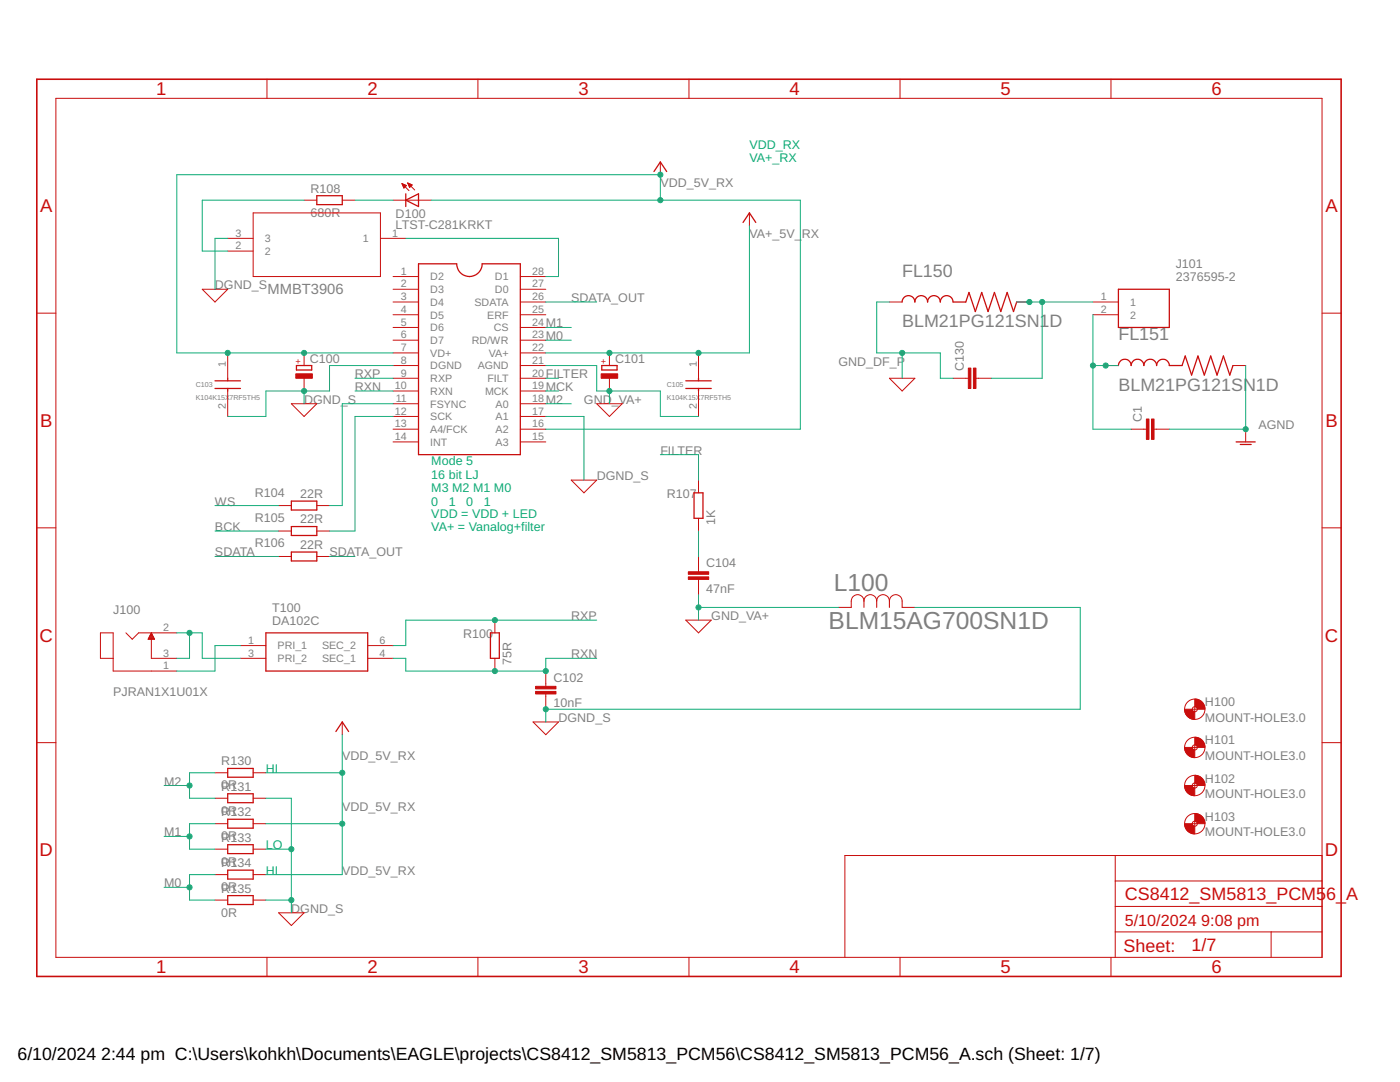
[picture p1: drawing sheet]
<svg xmlns="http://www.w3.org/2000/svg" width="279mm" height="216mm" viewBox="0 0 279 216" stroke-linecap="round" stroke-linejoin="round" font-family="sans-serif">
<g fill="none" stroke="#c90d0c" stroke-width=".2">
<path d="M11.2 19.6h252.6v171.4h-252.6zM53.3 15.8v3.8M95.4 15.8v3.8M137.5 15.8v3.8M179.6 15.8v3.8M221.7 15.8v3.8M60.7 39.9h2.5M68.3 39.9h2.5M78.4 39.9h7.7M80.2 36.6l1.4 1.4M80.2 36.6l.9 .4-.5 .5zM80.3 36.7h.1"/>
<path d="M80.3 36.8h.4M80.4 37h.6M80.4 37.1h.7M80.5 37.2h.4M80.5 37.3h.3M80.6 37.4h.1M81.4 36.5l1.4 1.4M81.4 36.5l.9 .4-.6 .5zM81.4 36.6h.2M81.5 36.7h.4M81.5 36.8h.6M81.6 37h.6"/>
<path d="M81.6 37.1h.5M81.7 37.2h.3M81.7 37.3h.1M131.8 32.3v2.6M40.4 57.7h5l-2.5 2.6zM45.4 47.6h5.1M45.4 50.1h5.1M50.5 42.5h25.4v12.7h-25.4zM75.9 47.6h5.1M78.4 57.7h5.1M78.4 55.2h5.1M103.8 57.7h5.1"/>
<path d="M103.8 55.2h5.1M149.6 42.5v2.5M7.3 62.5h3.9M45.4 70.4v5.1M45.4 78v5.1M60.7 70.4v2.5M60.7 75.5v2.5M78.4 60.3h5.1M78.4 62.8h5.1M78.4 65.3h5.1M78.4 67.9h5.1M78.4 70.4h5.1"/>
<path d="M78.4 72.9h5.1M78.4 75.5h5.1M78.4 78h5.1M103.8 60.3h5.1M103.8 62.8h5.1M103.8 65.3h5.1M103.8 67.9h5.1M103.8 70.4h5.1M103.8 72.9h5.1M103.8 75.5h5.1M103.8 78h5.1M121.6 70.4v2.5"/>
<path d="M121.6 75.5v2.5M139.4 70.4v5.1M139.4 78v5.1M177.5 60.3h2.5M177.5 75.5h5.1l-2.6 2.5zM190.2 75.5h3.1M194.8 75.5h3M202.9 60.3h2.5M218.1 60.3h5.1M218.1 62.8h5.1M220.7 72.9h2.5M246.1 72.9h2.5"/>
<path d="M263.8 62.5h3.9M58.1 80.6h5.1l-2.5 2.5zM78.4 80.6h5.1M78.4 83.1h5.1M78.4 85.6h5.1M78.4 88.2h5.1M103.8 80.6h5.1M103.8 83.1h5.1M103.8 85.6h5.1M103.8 88.2h5.1M114 95.8h5.1l-2.6 2.5zM119.1 80.6h5.1l-2.6 2.5z"/>
<path d="M139.4 95.8v2.5M225.7 85.6h3.1M230.3 85.6h3.1M248.6 85.6v2.6M7.3 105.3h3.9M55.6 100.9h2.5M55.6 106h2.5M55.6 111h2.5M63.2 100.9h2.6M63.2 106h2.6M63.2 111h2.6M139.4 103.4v2.6"/>
<path d="M139.4 111v3.1M139.4 115.6v3.1M169.9 119.9a1.27 1.27 0 0 1 1.3-1.2 1.27 1.27 0 0 1 1.2 1.2 1.27 1.27 0 0 1 1.3-1.2 1.27 1.27 0 0 1 1.3 1.2 1.27 1.27 0 0 1 1.2-1.2 1.27 1.27 0 0 1 1.3 1.2 1.27 1.27 0 0 1 1.3-1.2 1.27 1.27 0 0 1 1.2 1.2M263.8 105.3h3.9M22.6 131.4h-2.6v-5.1h2.6v7.6h12.7M25.1 126.3l1.3 1.3 1.3-1.3h7.6M29.6 127.4h1.2M29.7 127.3h1M29.8 127.2h.8M29.8 127.1h.8M29.9 126.9h.6M29.9 126.8h.6"/>
<path d="M30 126.7h.4M30.1 126.6h.3M30.1 126.4h.2M30.2 126.3h.1M30.2 127.6v3.8h5.1M30.2 126.3l.6 1.2-1.2 .1zM48 128.8h5.1M48 131.4h5.1M73.4 128.8h5M73.4 131.4h5M98.8 123.7v2.6M98.8 131.4v2.5"/>
<path d="M108.9 133.9v3M108.9 138.5v3M136.9 123.7h5l-2.5 2.6zM167.3 121.2h2.6M180 121.2h2.6M7.3 148.2h3.9M42.9 154.2h2.5M42.9 159.3h2.5M50.5 154.2h2.6M50.5 159.3h2.6M68.3 144.1v2.5M106.4 144.1h5.1l-2.6 2.5z"/>
<path d="M237.9 141.5h1.1M237.9 149.1h1.1M237.9 156.7h1.1M238.4 141v1M238.4 148.6v1M238.4 156.2v1M263.8 148.2h3.9M42.9 164.4h2.5M42.9 169.4h2.5M42.9 174.5h2.5M42.9 179.6h2.5M50.5 164.4h2.6"/>
<path d="M50.5 169.4h2.6M50.5 174.5h2.6M50.5 179.6h2.6M222.6 170.7v20.3M222.6 175.8h41.2M237.9 164.4h1.1M238.4 163.9v1M263.8 170.7h-95.2v20.3M53.3 191v3.8M55.6 182.1h5.1l-2.6 2.6zM95.4 191v3.8M137.5 191v3.8"/>
<path d="M179.6 191v3.8M221.7 191v3.8M222.6 185.9h41.2M222.6 180.9h41.2M253.7 185.9v5.1"/>
<circle cx="238.4" cy="156.7" r="2.03"/>
<circle cx="238.4" cy="149.1" r="2.03"/>
<circle cx="238.4" cy="141.5" r="2.03"/>
<circle cx="238.4" cy="156.7" r=".51"/>
<circle cx="238.4" cy="141.5" r=".51"/>
<circle cx="238.4" cy="149.1" r=".51"/>
<circle cx="238.4" cy="164.4" r="2.03"/>
<circle cx="238.4" cy="164.4" r=".51"/>
</g>
<path d="M7.3 15.8h260.4v179h-260.4z" fill="none" stroke="#c90d0c" stroke-width=".32"/>
<g fill="#c90d0c" stroke="#c90d0c" stroke-width=".2">
<path d="M238.4 139.5a1.97 1.97 0 0 1 2.1 2h-1.5l-.1-.3-.5-.2z" fill-rule="evenodd"/>
<path d="M236.4 141.5h1.5l.2 .4 .3 .1v1.6a2.04 2.04 0 0 1-2-2.1z" fill-rule="evenodd"/>
<path d="M238.4 147.1a1.97 1.97 0 0 1 2.1 2h-1.5l-.1-.3-.5-.2z" fill-rule="evenodd"/>
<path d="M236.4 149.1h1.5l.2 .4 .3 .1v1.6a2.04 2.04 0 0 1-2-2.1z" fill-rule="evenodd"/>
<path d="M238.4 154.7a2 2 0 0 1 2.1 2h-1.5l-.1-.3-.5-.2z" fill-rule="evenodd"/>
<path d="M236.4 156.7h1.5l.2 .5h.3v1.6a2 2 0 0 1-2-2.1z" fill-rule="evenodd"/>
<path d="M238.4 162.3a2 2 0 0 1 2.1 2.1h-1.5l-.1-.3-.5-.2z" fill-rule="evenodd"/>
<path d="M236.4 164.4h1.5l.2 .4 .3 .1v1.5a2 2 0 0 1-2-2z" fill-rule="evenodd"/>
</g>
<g fill="none" stroke="#c90d0c" stroke-width=".25">
<path d="M63.2 39.1h5.1v1.7h-5.1zM81 39.9l2.5-1.2v2.5zM81 38.7v2.5M130.5 34.2l1.3-1.9 1.3 1.9M83.5 52.6h7.6a2.54 2.54 0 0 0 2.6 2.6 2.54 2.54 0 0 0 2.5-2.6h7.6v38.1h-20.3zM148.3 44.4l1.3-1.9 1.2 1.9M223.2 57.7h10.2v7.6h-10.2zM42.9 76h5.1M42.9 77.5h5.1M45.4 75.5v.5M45.4 77.5v.5M59.2 72.9h3v.9h-3z"/>
<path d="M120.1 72.9h3v.9h-3zM136.9 76h5M136.9 77.5h5M139.4 75.5v.5M139.4 77.5v.5M180 60.3a1.27 1.27 0 0 1 1.3-1.3 1.27 1.27 0 0 1 1.3 1.3 1.27 1.27 0 0 1 1.3-1.3 1.27 1.27 0 0 1 1.2 1.3 1.27 1.27 0 0 1 1.3-1.3 1.27 1.27 0 0 1 1.3 1.3 1.27 1.27 0 0 1 1.2-1.3 1.27 1.27 0 0 1 1.3 1.3h2.5l.7-1.9 1.2 3.8 1.3-3.8 1.3 3.8 1.3-3.8 1.2 3.8 1.3-3.8 1.3 3.8 .6-1.9M223.2 72.9a1.27 1.27 0 0 1 1.3-1.2 1.27 1.27 0 0 1 1.2 1.2 1.27 1.27 0 0 1 1.3-1.2 1.27 1.27 0 0 1 1.3 1.2 1.27 1.27 0 0 1 1.3-1.2 1.27 1.27 0 0 1 1.2 1.2 1.27 1.27 0 0 1 1.3-1.2 1.27 1.27 0 0 1 1.3 1.2h2.5l.6-1.9 1.3 3.8 1.3-3.8 1.2 3.8 1.3-3.8 1.3 3.8 1.3-3.8 1.2 3.8 .7-1.9M58.1 100h5.1v1.8h-5.1zM138.5 98.3h1.8v5.1h-1.8zM246.7 88.2h3.8M247.5 88.7h2.2M58.1 105.1h5.1v1.7h-5.1z"/>
<path d="M58.1 110.2h5.1v1.7h-5.1zM53.1 126.3h20.3v7.6h-20.3zM97.9 126.3h1.8v5.1h-1.8zM45.4 153.3h5.1v1.8h-5.1zM45.4 158.4h5.1v1.8h-5.1zM67 146l1.3-1.9 1.3 1.9M45.4 163.5h5.1v1.7h-5.1zM45.4 168.6h5.1v1.7h-5.1zM45.4 173.6h5.1v1.8h-5.1zM45.4 178.7h5.1v1.8h-5.1z"/>
</g>
<g fill="#c90d0c" stroke="#c90d0c" stroke-width=".2">
<path d="M59 74.6h3.3v.9h-3.3z"/>
<path d="M120 74.6h3.3v.9h-3.3z"/>
<path d="M106.9 138h4.1v.5h-4.1z"/>
<path d="M106.9 136.9h4.1v.6h-4.1z"/>
<path d="M137.4 115.1h4v.5h-4z"/>
<path d="M137.4 114.1h4v.5h-4z"/>
<path d="M194.3 73.4h.5v4.1h-.5z"/>
<path d="M193.3 73.4h.5v4.1h-.5z"/>
<path d="M229.8 83.6h.5v4.1h-.5z"/>
<path d="M228.8 83.6h.5v4.1h-.5z"/>
</g>
<path d="M169.9 119.9v1.3M172.4 119.9v1.3M175 119.9v1.3M177.5 119.9v1.3M180 119.9v1.3" fill="none" stroke="#c90d0c" stroke-width=".21"/>
<g fill="none" stroke="#0dab76" stroke-width=".2">
<path d="M60.7 39.9h-20.3v10.2h5M70.8 39.9h7.6M86.1 39.9h73.6v45.7h-50.8M131.8 39.9v-5h-96.5v35.5h43.1M45.4 47.6h-2.5v10.1M81 47.6h30.5v7.6h-2.6M149.6 45v25.4h-40.7M60.7 78v2.6M70.8 75.5h7.6M70.8 78h7.6M78.4 72.9h-12.6v5.1h-12.7v5.1h-7.7M108.9 72.9h10.2v5.1h12.7v5.1h7.6"/>
<path d="M108.9 75.5h2.6M108.9 78h2.6M108.9 60.3h10.2M108.9 67.9h5.1M108.9 65.3h5.1M121.6 78v2.6M177.5 60.3h-2.5v10.1h12.7v5.1h2.5M180 70.4v5.1M202.9 60.3h15.2M208 60.3v15.2h-10.2M218.1 62.8v22.8h7.6M218.1 72.9h5.1"/>
<path d="M248.6 72.9v12.7h-15.2M78.4 80.6h-10.1v20.3h-2.5M78.4 83.1h-7.6v22.9h-5M108.9 80.6h5.1M108.9 83.1h7.6v12.7M131.8 90.7h7.6v5.1M42.9 100.9h12.7M42.9 106h12.7M42.9 111h12.7M65.8 111h5M139.4 106v5M139.4 118.7v5"/>
<path d="M35.3 126.3h5.1v5.1h7.6M37.8 126.3v5.1h-2.5M48 128.8h-5.1v5.1h-7.6M78.4 131.4h2.6v2.5h27.9v-2.5h10.2M119.1 123.7h-38.1v5.1h-2.6M139.4 121.2h27.9M182.6 121.2h33v20.3h-106.7v2.6M32.7 156.7h5.1M42.9 154.2h-5.1v5.1h5.1M53.1 154.2h15.2M53.1 159.3h5v22.8M68.3 146.6v27.9h-15.2"/>
<path d="M32.7 177.1h5.1M32.7 166.9h5.1M42.9 164.4h-5.1v5h5.1M42.9 174.5h-5.1v5.1h5.1M53.1 164.4h15.2M53.1 179.6h5M53.1 169.4h5"/>
</g>
<g fill="#0dab76" stroke="#0dab76" stroke-width=".2">
<circle cx="60.7" cy="70.4" r=".51"/>
<circle cx="131.8" cy="34.9" r=".51"/>
<circle cx="45.4" cy="70.4" r=".51"/>
<circle cx="131.8" cy="39.9" r=".51"/>
<circle cx="68.3" cy="154.2" r=".51"/>
<circle cx="68.3" cy="164.4" r=".51"/>
<circle cx="98.8" cy="123.7" r=".51"/>
<circle cx="108.9" cy="133.9" r=".51"/>
<circle cx="98.8" cy="133.9" r=".51"/>
<circle cx="37.8" cy="126.3" r=".51"/>
<circle cx="139.4" cy="121.2" r=".51"/>
<circle cx="121.6" cy="78" r=".51"/>
<circle cx="121.6" cy="70.4" r=".51"/>
<circle cx="139.4" cy="70.4" r=".51"/>
<circle cx="37.8" cy="156.7" r=".51"/>
<circle cx="37.8" cy="177.1" r=".51"/>
<circle cx="37.8" cy="166.9" r=".51"/>
<circle cx="60.7" cy="78" r=".51"/>
<circle cx="108.9" cy="141.5" r=".51"/>
<circle cx="58.1" cy="169.4" r=".51"/>
<circle cx="58.1" cy="179.6" r=".51"/>
<circle cx="218.1" cy="72.9" r=".51"/>
<circle cx="220.7" cy="72.9" r=".51"/>
<circle cx="180" cy="70.4" r=".51"/>
<circle cx="208" cy="60.3" r=".51"/>
<circle cx="205.4" cy="60.3" r=".51"/>
<circle cx="248.6" cy="85.6" r=".51"/>
</g>
<g font-size="4.9" fill="#808080">
<text x="166.4" y="117.8">L100</text>
<text x="165.4" y="125.5">BLM15AG700SN1D</text>
</g>
<g font-size="3.7" fill="#c90d0c">
<text x="31.2" y="19">1</text>
<text x="73.3" y="19">2</text>
<text x="115.4" y="19">3</text>
<text x="157.5" y="19">4</text>
<text x="199.7" y="19">5</text>
<text x="241.8" y="19">6</text>
<text x="8" y="42.3">A</text>
<text x="264.5" y="42.3">A</text>
<text x="8" y="85.2">B</text>
<text x="264.5" y="85.2">B</text>
<text x="7.9" y="128">C</text>
<text x="264.4" y="128">C</text>
<text x="7.9" y="170.9">D</text>
<text x="264.4" y="170.9">D</text>
<text x="31.2" y="194.2">1</text>
<text x="73.3" y="194.2">2</text>
<text x="115.4" y="194.2">3</text>
<text x="157.5" y="194.2">4</text>
<text x="199.7" y="194.2">5</text>
<text x="241.8" y="194.2">6</text>
</g>
<g font-size="3.6" fill="#808080">
<text x="180" y="55.2">FL150</text>
<text x="180" y="65.3">BLM21PG121SN1D</text>
<text x="223.2" y="67.9">FL151</text>
<text x="223.2" y="78">BLM21PG121SN1D</text>
</g>
<g font-size="3.6" fill="#c90d0c">
<text x="224.5" y="179.6">CS8412_SM5813_PCM5</text>
<text x="264.7" y="179.6">6_A</text>
<text x="224.2" y="189.9">Sheet:</text>
<text x="237.8" y="189.8">1/7</text>
</g>
<g font-size="3.5">
<text x="3.5" y="211.4">6/10/2024</text>
<text x="20.2" y="211.4">2:44 pm C:\Users\kohkh\Documents\EAGLE\projects\CS8412_SM5813_PCM56\CS8412_SM5813_PCM56_A.sch (Sheet: 1/7)</text>
</g>
<g font-size="3.2" fill="#c90d0c">
<text x="224.5" y="184.7">5/10/2024</text>
<text x="239.7" y="184.7">9:08 pm</text>
</g>
<text font-size="2.9" fill="#808080" x="53.4" y="58.8">MMBT3906</text>
<g font-size="2.5" fill="#0dab76">
<text x="149.6" y="29.8">VDD_RX</text>
<text x="149.6" y="32.3">VA+_RX</text>
<text x="86.1" y="92.9">Mode 5</text>
<text x="86.1" y="95.5">16 bit LJ</text>
<text x="86.1" y="98.2">M3 M2 M1 M0</text>
<text x="86.1" y="100.9">0</text>
<text x="89.6" y="100.9">1</text>
<text x="93.1" y="100.9">0</text>
<text x="96.6" y="100.9">1</text>
<text x="86.1" y="103.3">VDD = VDD + LED</text>
<text x="86.1" y="106">VA+ = Vanalog+filter</text>
<text x="53.1" y="154.2">HI</text>
<text x="53.1" y="169.4">LO</text>
<text x="53.1" y="174.5">HI</text>
</g>
<g font-size="2.5" fill="#808080">
<text x="61.9" y="38.4">R108</text>
<text x="131.8" y="37.4">VDD_5V_RX</text>
<text x="61.9" y="43.2">680R</text>
<text x="79" y="45.7">LTST-C281KRKT</text>
<text x="79" y="43.5">D100</text>
<text x="149.6" y="47.6">VA+_5V_</text>
<text x="160" y="47.6">RX</text>
<text x="234.6" y="53.5">J101</text>
<text x="42.9" y="57.7">DGND_S</text>
<text x="234.6" y="56.1">2376595-2</text>
<text x="108.9" y="65.3">M1</text>
<text x="114" y="60.3">SDATA_OUT</text>
<text x="108.9" y="67.9">M0</text>
<text x="61.8" y="72.5">C100</text>
<text x="70.8" y="75.5">RXP</text>
<text x="108.9" y="75.5">FILTER</text>
<text x="122.8" y="72.5">C101</text>
<text x="167.3" y="73">GND_DF_P</text>
<text x="192.4" y="74" transform="rotate(-90 192.4 74)">C130</text>
<text x="60.7" y="80.6">DGND_S</text>
<text x="70.8" y="78">RXN</text>
<text x="108.9" y="78">MCK</text>
<text x="108.9" y="80.6">M2</text>
<text x="116.5" y="80.6">GND_VA+</text>
<text x="227.9" y="84.1" transform="rotate(-90 227.9 84.1)">C1</text>
<text x="251.1" y="85.6">AGND</text>
<text x="119.1" y="95.8">DGND_S</text>
<text x="131.8" y="90.7">FILTER</text>
<text x="42.9" y="100.9">WS</text>
<text x="50.9" y="99.1">R104</text>
<text x="59.9" y="99.4">22R</text>
<text x="133.1" y="99.4">R107</text>
<text x="42.9" y="106">BCK</text>
<text x="50.9" y="104.2">R105</text>
<text x="59.9" y="104.4">22R</text>
<text x="142.7" y="104.7" transform="rotate(-90 142.7 104.7)">1K</text>
<text x="42.9" y="111">SDATA</text>
<text x="50.9" y="109.2">R106</text>
<text x="59.9" y="109.5">22R</text>
<text x="65.8" y="111">SDATA_OUT</text>
<text x="140.9" y="113.2">C104</text>
<text x="140.9" y="118.3">47nF</text>
<text x="22.6" y="122.5">J100</text>
<text x="54.3" y="124.6">DA102C</text>
<text x="54.3" y="122.1">T100</text>
<text x="114" y="123.7">RXP</text>
<text x="141.9" y="123.7">GND_VA+</text>
<text x="92.4" y="127.3">R100</text>
<text x="114" y="131.4">RXN</text>
<text x="102.1" y="132.6" transform="rotate(-90 102.1 132.6)">75R</text>
<text x="110.5" y="136.1">C102</text>
<text x="22.6" y="139">PJRAN1X1U01X</text>
<text x="110.5" y="141.1">10nF</text>
<text x="240.5" y="144">MOUNT-HOLE3.0</text>
<text x="240.5" y="140.9">H100</text>
<text x="111.5" y="144.1">DGND_S</text>
<text x="240.5" y="148.5">H101</text>
<text x="44.2" y="152.7">R130</text>
<text x="68.3" y="151.7">VDD_5V_RX</text>
<text x="240.5" y="151.6">MOUNT-HOLE3.0</text>
<text x="32.7" y="156.7">M2</text>
<text x="44.2" y="157.5">0R31</text>
<text x="44.2" y="157.8">R1</text>
<text x="68.3" y="161.8">VDD_5V_RX</text>
<text x="240.5" y="159.2">MOUNT-HOLE3.0</text>
<text x="240.5" y="156.2">H102</text>
<text x="32.7" y="166.9">M1</text>
<text x="44.2" y="162.6">0R32</text>
<text x="44.2" y="167.7">0R33</text>
<text x="44.2" y="162.9">R1</text>
<text x="44.2" y="167.9">R1</text>
<text x="240.5" y="166.8">MOUNT-HOLE3.0</text>
<text x="240.5" y="163.8">H103</text>
<text x="44.2" y="172.7">0R34</text>
<text x="44.2" y="173">R1</text>
<text x="32.7" y="177.1">M0</text>
<text x="44.2" y="177.8">0R35</text>
<text x="44.2" y="178.1">R1</text>
<text x="68.3" y="174.5">VDD_5V_RX</text>
<text x="44.2" y="182.9">0R</text>
<text x="58.1" y="182.1">DGND_S</text>
</g>
<g font-size="2.1" fill="#808080">
<text x="47" y="47.2">3</text>
<text x="78.3" y="47.2">1</text>
<text x="47" y="49.7">2</text>
<text x="52.9" y="50.9">2</text>
<text x="52.9" y="48.3">3</text>
<text x="72.4" y="48.3">1</text>
<text x="80" y="54.8">1</text>
<text x="80" y="57.4">2</text>
<text x="80" y="59.9">3</text>
<text x="85.9" y="55.9">D2</text>
<text x="85.9" y="58.5">D3</text>
<text x="98.8" y="58.5">D0</text>
<text x="98.8" y="55.9">D1</text>
<text x="106.2" y="59.9">26</text>
<text x="106.2" y="57.4">27</text>
<text x="106.2" y="54.8">28</text>
<text x="219.7" y="59.9">1</text>
<text x="80" y="62.4">4</text>
<text x="80" y="65">5</text>
<text x="85.9" y="61">D4</text>
<text x="85.9" y="63.6">D5</text>
<text x="94.7" y="61">SDATA</text>
<text x="97.2" y="63.6">ERF</text>
<text x="106.2" y="65">24</text>
<text x="106.2" y="62.4">25</text>
<text x="219.7" y="62.4">2</text>
<text x="225.5" y="61">1</text>
<text x="225.5" y="63.6">2</text>
<text x="80" y="67.5">6</text>
<text x="80" y="70.1">7</text>
<text x="85.9" y="66.1">D6</text>
<text x="85.9" y="68.6">D7</text>
<text x="85.9" y="71.2">VD+</text>
<text x="94.1" y="68.6">RD/WR</text>
<text x="97.6" y="71.2">VA+</text>
<text x="98.6" y="66.1">CS</text>
<text x="106.2" y="70.1">22</text>
<text x="106.2" y="67.5">23</text>
<text x="45.1" y="73.2" transform="rotate(-90 45.1 73.2)">1</text>
<text x="78.8" y="77.7">10</text>
<text x="80" y="72.6">8</text>
<text x="80" y="75.1">9</text>
<text x="85.9" y="73.7">DGND</text>
<text x="85.9" y="76.3">RXP</text>
<text x="95.3" y="73.7">AGND</text>
<text x="97.3" y="76.3">FILT</text>
<text x="106.2" y="77.7">19</text>
<text x="106.2" y="75.1">20</text>
<text x="106.2" y="72.6">21</text>
<text x="139" y="73.2" transform="rotate(-90 139 73.2)">1</text>
<text x="45.1" y="81.6" transform="rotate(-90 45.1 81.6)">2</text>
<text x="78.8" y="82.8">12</text>
<text x="79" y="80.2">11</text>
<text x="85.9" y="78.8">RXN</text>
<text x="85.9" y="81.3">FSYNC</text>
<text x="85.9" y="83.9">SCK</text>
<text x="96.8" y="78.8">MCK</text>
<text x="98.9" y="83.9">A1</text>
<text x="98.9" y="81.3">A0</text>
<text x="106.2" y="82.8">17</text>
<text x="106.2" y="80.2">18</text>
<text x="139" y="81.6" transform="rotate(-90 139 81.6)">2</text>
<text x="78.8" y="85.3">13</text>
<text x="78.8" y="87.8">14</text>
<text x="85.9" y="86.4">A4/FCK</text>
<text x="85.9" y="88.9">INT</text>
<text x="98.9" y="88.9">A3</text>
<text x="98.9" y="86.4">A2</text>
<text x="106.2" y="87.8">15</text>
<text x="106.2" y="85.3">16</text>
<text x="32.5" y="125.9">2</text>
<text x="32.5" y="131">3</text>
<text x="49.5" y="128.5">1</text>
<text x="49.5" y="131">3</text>
<text x="55.4" y="129.6">PRI_1</text>
<text x="64.3" y="129.6">SEC_2</text>
<text x="75.7" y="131">4</text>
<text x="75.7" y="128.5">6</text>
<text x="32.5" y="133.5">1</text>
<text x="55.4" y="132.1">PRI_2</text>
<text x="64.3" y="132.1">SEC_1</text>
</g>
<g font-size="1.8" fill="#c90d0c">
<text x="60.1" y="72.5" transform="rotate(-90 60.1 72.5)">+</text>
<text x="121" y="72.5" transform="rotate(-90 121 72.5)">+</text>
</g>
<g font-size="1.4" fill="#808080">
<text x="39.1" y="77.3">C103</text>
<text x="133.1" y="77.3">C105</text>
<text x="39.1" y="79.8">K104K15X</text>
<text x="45.8" y="79.8">7RF5TH5</text>
<text x="133.1" y="79.8">K104K15X</text>
<text x="139.8" y="79.8">7RF5TH5</text>
</g>
</svg>
